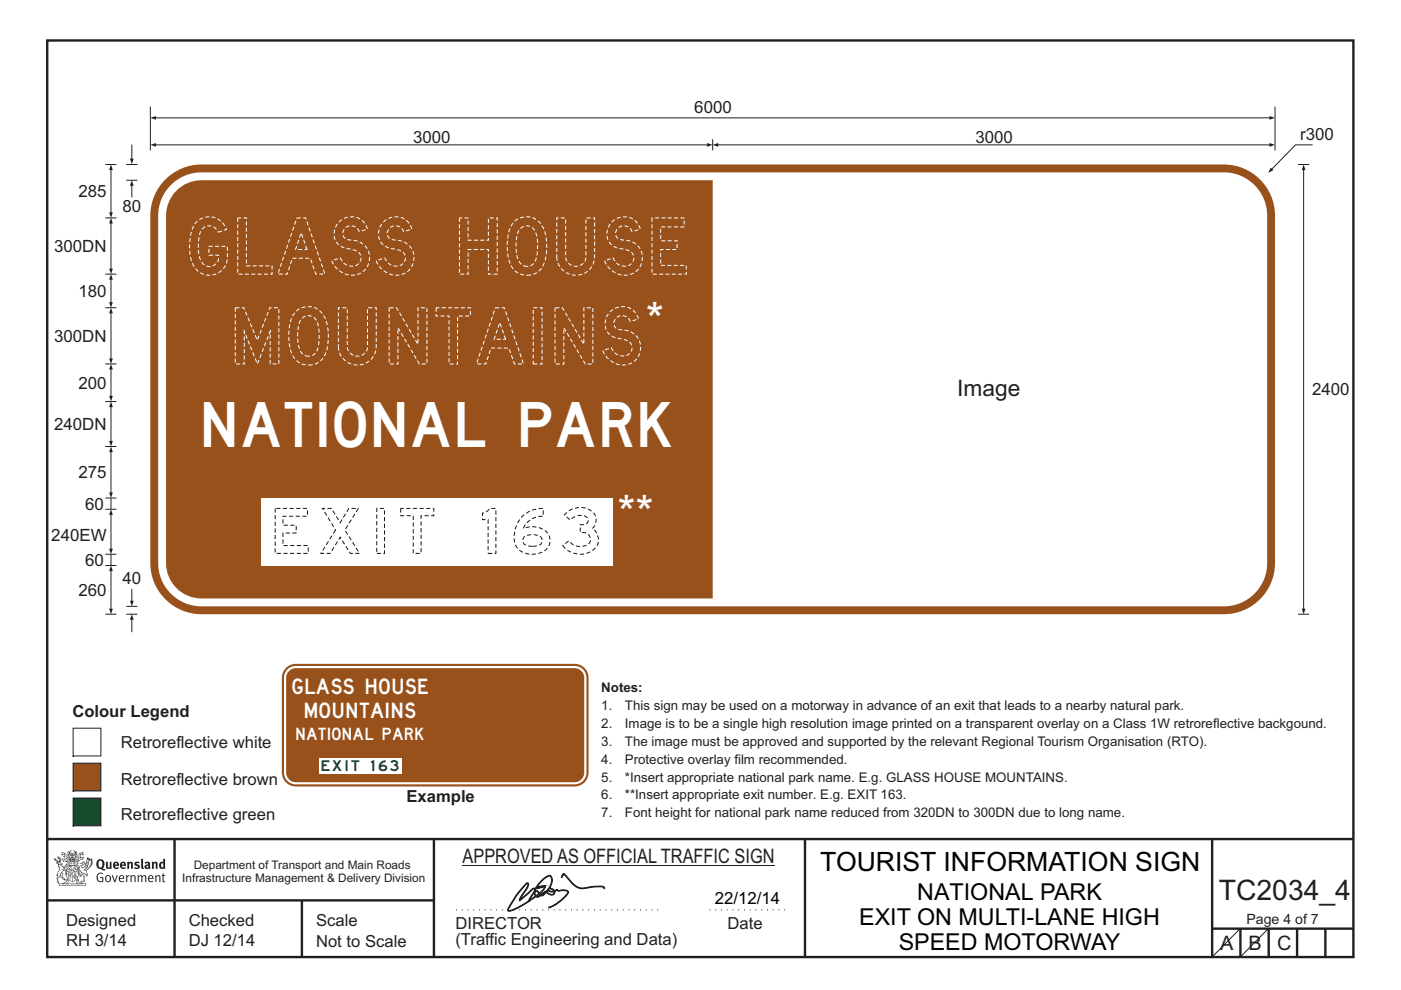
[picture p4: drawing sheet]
<svg xmlns="http://www.w3.org/2000/svg" width="297mm" height="210mm" viewBox="0 0 297 210" stroke-linecap="round" stroke-linejoin="round" font-family="sans-serif">
<g fill="none" stroke="#231f20" stroke-width=".51">
<path d="M10 8.6h276.9v194.4h-276.9zM10 178h277M37 178v25M92 178v25M170.7 177.9v25M257 178v25M10 191h82M64 191v12M257 197h30M263 197v6M269 197v6M275 197v6"/>
<path d="M281 197v6"/>
</g>
<path d="M96.7 193h43.3M150.4 193h16.9" fill="none" stroke="#231f20" stroke-width=".21" stroke-dasharray=".2 1" stroke-linecap="butt"/>
<path d="M98.1 183.5h66.1" fill="none" stroke="#231f20" stroke-width=".21"/>
<g fill="#231f20">
<path d="M21.1 182.6a.94 .94 0 0 0 .2 1.4 .84 .84 0 0 0 0-1.5zM20.7 182.5a.92 .92 0 0 1 1.2-.1 .92 .92 0 0 1 .2 1.2l-.3 .6 .6 .2-.1 .2-.6-.1a1.41 1.41 0 0 1-1.3-1.2z" fill-rule="evenodd"/>
<path d="M22.5 182.8l.4-.1v1.2l.1 .1 .3-.1v-1.1h.3l.1 1.4a1.26 1.26 0 0 1-1.2-.1z" fill-rule="evenodd"/>
<path d="M24.5 183.1l-.1 .3h.4l-.1-.3zM24.1 183a.66 .66 0 0 1 .9-.1 .66 .66 0 0 1 .2 .8h-.8v.2a.42 .42 0 0 0 .7 0l.1 .2a.79 .79 0 0 1-1.1 0 .79 .79 0 0 1 0-1.1z" fill-rule="evenodd"/>
<path d="M26 183.1l-.1 .3h.4l-.1-.3zM25.6 183a.66 .66 0 0 1 .9-.1 .66 .66 0 0 1 .2 .8h-.8v.2a.42 .42 0 0 0 .6 0l.2 .2a.79 .79 0 0 1-1.1 0 .79 .79 0 0 1 0-1.1z" fill-rule="evenodd"/>
<path d="M26.9 182.8l.4-.1v.2a.46 .46 0 0 1 .5-.1 .46 .46 0 0 1 .4 .4v1.1h-.4v-1l-.1-.2-.3 .1v1.1h-.4z" fill-rule="evenodd"/>
<path d="M28.6 183l.5-.3 .5 .2-.1 .2h-.5l-.1 .2a.56 .56 0 0 1 .7 .6 .56 .56 0 0 1-.8 .4l-.4-.1 .2-.3 .4 .1 .2-.1-.6-.4z" fill-rule="evenodd"/>
<path d="M29.9 182.2l.4-.1v1.8l.2 .4h-.3l-.2-.2z" fill-rule="evenodd"/>
<path d="M31.1 183.7v.3l.3-.1v-.3zM30.7 183a.67 .67 0 0 1 .6-.2 .67 .67 0 0 1 .5 .5l.1 .8-.2 .3-.2-.2a.5 .5 0 0 1-.7 0 .5 .5 0 0 1 0-.7l.6-.1v-.3l-.6 .1z" fill-rule="evenodd"/>
<path d="M32.2 182.8l.3-.1 .1 .2a.46 .46 0 0 1 .5-.1 .46 .46 0 0 1 .3 .4v1.1h-.4v-1l-.1-.2-.3 .1v1.1h-.4z" fill-rule="evenodd"/>
<path d="M34.3 183.1l-.1 .7 .2 .2 .2-.1v-.7zM34.6 182.1l.4 .1 .1 2.1-.4-.1a.71 .71 0 0 1-1-.6 .71 .71 0 0 1 .9-.7z" fill-rule="evenodd"/>
<path d="M20.8 185.3l.7-.2 .4 .2-.2 .1a.69 .69 0 0 0-.8 .1 .69 .69 0 0 0-.1 .9l.2 .4 .5 .1h.2v-.7h-.4l-.1-.2h.7v1a.96 .96 0 0 1-1.2-.1 .96 .96 0 0 1-.2-1.1z" fill-rule="evenodd"/>
<path d="M22.6 185.9a.57 .57 0 0 0-.1 .7 .57 .57 0 0 0 .6 .3 .7 .7 0 0 0-.2-1.1zM22.5 185.8a.69 .69 0 0 1 1.1 .6 .69 .69 0 0 1-1.1 .5 1.04 1.04 0 0 1 0-1.1z" fill-rule="evenodd"/>
<path d="M23.7 185.7l.2-.1 .4 1.3 .4-1.3h.3l-.6 1.5h-.2z" fill-rule="evenodd"/>
<path d="M25.6 185.8l-.2 .4h.7l-.2-.4zM25.4 185.8a.59 .59 0 0 1 .7-.1 .59 .59 0 0 1 .2 .7h-.9a.45 .45 0 0 0 .3 .5 .45 .45 0 0 0 .5-.1l.1 .1a.74 .74 0 0 1-1-.1 .74 .74 0 0 1 .1-1z" fill-rule="evenodd"/>
<path d="M26.7 185.7l.2-.1 .1 .2 .5-.2-.1 .3-.4 .2v1h-.2z" fill-rule="evenodd"/>
<path d="M27.6 185.7l.2-.1 .1 .2a.45 .45 0 0 1 .5-.2 .45 .45 0 0 1 .3 .4v1.1h-.2v-1.1l-.2-.2-.4 .2v1.1h-.2z" fill-rule="evenodd"/>
<path d="M29.1 185.7l.3-.1v.2l.4-.2 .4 .3 .3-.3a.37 .37 0 0 1 .5 .4v1.1h-.2v-1.1l-.2-.2-.4 .2v1.1h-.2v-1.1l-.2-.2-.4 .2v1.1h-.2z" fill-rule="evenodd"/>
<path d="M31.8 185.8l-.2 .4h.7l-.2-.4zM31.5 185.8a.59 .59 0 0 1 .8-.1 .59 .59 0 0 1 .2 .7h-.9a.45 .45 0 0 0 .3 .5 .45 .45 0 0 0 .5-.1l.1 .1a.74 .74 0 0 1-1-.1 .74 .74 0 0 1 0-1z" fill-rule="evenodd"/>
<path d="M32.9 185.7l.2-.1 .1 .2a.45 .45 0 0 1 .4-.2 .45 .45 0 0 1 .4 .4v1.1h-.2v-1.1l-.2-.2-.4 .2v1.1h-.3z" fill-rule="evenodd"/>
<path d="M34.5 185.3l.2-.1v.4h.4l-.1 .2h-.3v1v.1h.3l-.1 .2-.4-.1v-1.2h-.2v-.2h.2z" fill-rule="evenodd"/>
<path d="M13.2 180.9l.5 .1-.6 .3 .3-.3zM13.7 181.2l.3 .1 .1 1 .3-.5 .1 .5h-.2l-.1 .3-.7 .1v-.3l-.4-.1 .3-.1 .6 .2-.4-.7h.2zM13.2 180.7v.4l-.3 .2 .3 .1 .4-.2 .1 .4-.3 .2h.2l.2 .5-.4-.2-.4 .1 .5 .6 .2-.1 .8 .1-.6 .6 .2 .1 .6-.2-.1-.3 .3-.2h-.2l-.1 .4-.5 .2 .5-.7h-.5l.6-.2-.4 .1 .3-.3-.1-.6-.1-.1-.3 .5v-.2a.8 .8 0 0 0-.9-1.1z" fill-rule="evenodd"/>
<path d="M17 181.1l.5-.2-.3 .2 .4 .2zM16.8 181.2h.1l.1 .9 .3-.2 .4-.1-.3 .3v.2h-.4l-.3 .3-.1-.3-.3-.1 .1-.1-.1-.4 .4 .6 .1-.1zM16.3 181.5l-.1 .9 .4 .1h-.6l.6 .1-.2 .1h-.3l.4 .4h-.2v.3l-.5-.8 .5 1 .4-.6-.4-.2 .9-.5 .2 .1 .4-.5 .1-.2-.8 .2-.1-.7 .4 .2 .5-.2-.4-.2 .2-.2a.88 .88 0 0 0-1 1.2z" fill-rule="evenodd"/>
<path d="M15.5 182.9l.3 .2h-.2v.3v-.3h-.2l.2-.1z" fill-rule="evenodd"/>
<path d="M15.1 182.9l.2 .2h-.2v.3v-.3h-.2h.2z" fill-rule="evenodd"/>
<path d="M14.9 182.8h.9l.1 .7-.3 .1-.8-.1zM14.8 182.4l-.2 1.2h1.4l-.2-1.2-.1 .2h-.8z" fill-rule="evenodd"/>
<path d="M14.9 184.5v.2l.3-.1-.1-.2zM14.4 183.8l.2 .2-.3 .2v.5l.2 .1 .3-.1-.4-.4 .3 .1h.4l-.2-.4 .2-.2zM14.3 183.7h.9a.5 .5 0 0 0 .1 .8l-.3 .3a.47 .47 0 0 1-.7-.1 .47 .47 0 0 1 0-.6l.1-.1z" fill-rule="evenodd"/>
<path d="M15.6 184.2l.1-.1a.33 .33 0 0 1 .5-.2 .33 .33 0 0 1 .1 .5l-.3-.1 .2-.2h-.4l-.1 .1h.2l.1 .3h.3v.2h-.6l.1-.1-.3-.1zM15.5 184.2l-.1 .4h.2l-.1 .2h.9v-.2a.44 .44 0 0 0 0-.7 .44 .44 0 0 0-.7 .1z" fill-rule="evenodd"/>
<path d="M15.7 185.7l.4 .1zM15.9 185.2l.1 .4h-.2zM15.9 185.1l-.3 .7-.3 .2a.98 .98 0 0 1 1.1 .1z" fill-rule="evenodd"/>
<path d="M15.6 186l.3 .2v-.2h.2l-.2 .5v-.2l-.3 .1 .2-.2z" fill-rule="evenodd"/>
<path d="M15 185.3l.1 .1-.2 .3zM14.6 185.9h.4a.22 .22 0 0 1-.2 .3 .22 .22 0 0 1-.2-.3zM14.5 185.3l.2 .4zM14.6 185.8l.4 .1zM14.7 185.2l.2 .1-.1 .4zM14.4 185.2l.1 .5a.36 .36 0 0 0 0 .5 .36 .36 0 0 0 .5 0 .36 .36 0 0 0 .1-.5 .41 .41 0 0 0-.1-.5 .41 .41 0 0 0-.6 0z" fill-rule="evenodd"/>
<path d="M14.6 184.1l.2 .2z" fill-rule="evenodd"/>
<path d="M18.3 183.4l.1-.1v.4l-.5 .4z" fill-rule="evenodd"/>
<path d="M17.5 182.9l.2-.1 .3 .2-.7 .8-.1 .3 .3 .1a1.07 1.07 0 0 0 .7-.9l.4-.3v.2a1.36 1.36 0 0 1-1 1.3 1.32 1.32 0 0 0 1.2-1.6l.5-.7-.2 .5 .4-.2-.4 .4 .4-.2-.4 .4h.4l-.5 .2h.4l-.4 .2h.4l-.4 .1 .1 .1h-.2l.1 .2-.2 .1a.82 .82 0 0 1-1 .6l.3 .1 .5 .9-.3 .1-.2-.4-.4-.2 .1 1.8 .2 .1-.6 .2-.2-.2 .5-.1v-.2a2.24 2.24 0 0 0-.7-2.1v-.3a.69 .69 0 0 1 .6-.9l.1-.2zM16.6 184.5l.5 1.3 .1-.8 .2 .3-.3 .7-.4-.8h-.1l.1-.2zM18.5 182.2l.1 .3 .2-.2v.3l.2-.3v.2l-.8 .6zM16.8 183.2l.7-.1 .1 .2a.87 .87 0 0 0-.8 .6 .87 .87 0 0 0 .2 .9l.2 .4-.1 .5-.3-1.1-.2-.1-.1 .1 .1 .2-.2 .4 .3 .1 .2 .7h.3l.3-.6a1.62 1.62 0 0 1 .1 1.4h-.3l-.2 .3h.2l.1 .2 .2-.2h.5l-.2-.3-.1-1.5 .2 .1a.4 .4 0 0 0 .2 .3 .4 .4 0 0 0 .5 0l-.5-1 .8-.6 .1-.3h.3l-.1-.1 .3-.3h-.2l.2-.3-.1 .1 .1-.3-.1 .1 .1-.4h-.1l.1-.3v-.1l-.2 .2-.1-.4-.2 .4-.1-.4-.1 .2-.2-.3v.3l-.2-.4-.4 1.6a.58 .58 0 0 1-.8 .6l.7-.8v-.4h-.4z" fill-rule="evenodd"/>
<path d="M18.2 185.4l.3 .1z" fill-rule="evenodd"/>
<path d="M12.5 187.4h5.7l-.1 .4h-5.5zM13.5 187.4l.5-.3 .4-.4v.1l.1 .1-.3 .4zM14 186.6l.3-.1-.2 .3zM16.3 186.7l.4 .4 .5 .3h-.6l-.3-.3-.1-.2zM16.4 186.5l.2 .1-.1 .2zM12.4 187.4l.1 .5h5.7l.1-.5-.8-.1-.6-.2-.3-.2 .1-.5a.47 .47 0 0 0-.6 .4 .47 .47 0 0 0 .4 .6h-2.3a.47 .47 0 0 0 .4-.6 .47 .47 0 0 0-.6-.4l.1 .5-.3 .2-.6 .2z" fill-rule="evenodd"/>
<path d="M13.3 187.6v.1zM13.3 187.5l-.1 .3h.2z" fill-rule="evenodd"/>
<path d="M13.5 187.5l.1 .2 .1-.2v.2z" fill-rule="evenodd"/>
<path d="M13.9 187.5l.1 .2zM13.8 187.5v.3l.2-.1v-.1z" fill-rule="evenodd"/>
<path d="M14.2 187.6l.1 .1zM14.2 187.5l-.1 .3h.3z" fill-rule="evenodd"/>
<path d="M14.4 187.5h.2l.1 .3h-.3z" fill-rule="evenodd"/>
<path d="M15.1 187.6v.1zM15.1 187.5l-.1 .3h.2z" fill-rule="evenodd"/>
<path d="M15.3 187.5h.2l-.1 .3z" fill-rule="evenodd"/>
<path d="M15.8 187.5h.2l-.1 .3z" fill-rule="evenodd"/>
<path d="M16.1 187.5l.1 .3z" fill-rule="evenodd"/>
<path d="M16.3 187.5l.1 .2zM16.3 187.5v.3l.2-.1v-.1z" fill-rule="evenodd"/>
<path d="M16.6 187.5h.2v.3h-.2z" fill-rule="evenodd"/>
<path d="M16.9 187.5l.1 .3h-.1z" fill-rule="evenodd"/>
<path d="M17.1 187.5l.1 .3z" fill-rule="evenodd"/>
<path d="M17.3 187.5l.1 .3z" fill-rule="evenodd"/>
<path d="M14.9 182.1a.71 .71 0 0 1 .9 .1zM15.6 182.2l.2 .2zM15 182.2l.3 .1zM14.8 182.3l.1 .1zM15.2 181.9h.3zM15.2 181.3h.1v.2zM15.2 181h.2v.2zM15.3 181.6l.1 .2h-.2zM15.4 181.3l.1 .2zM15 181.3l.1 .1-.1 .1zM15.6 181.3h.1v.2zM14.4 180.6l-.3 .3 .5-.2v.4h-.3l-.1 .6 .2-.5 .3 .9v.4h1.2v-.4l.4-.9 .2 .3-.2-.5-.2 .1v-.4l.4 .2-.3-.4-.2 .3-.5-.6v.1a.41 .41 0 0 1 .3 .3 .41 .41 0 0 1-.1 .5l.1-.2a1 1 0 0 1 0 1.1l-.2-.1-.1-.3h.4l-.2-.2 .2-.3-.3 .1v-.4l-.3 .2-.2-.2 .1 .4-.4-.1 .1 .3-.1 .2h.4l-.1 .3-.3 .1a.93 .93 0 0 1 .1-1.1l.1 .3v-.4h-.2l.4-.6-.5 .5-.1-.2z" fill-rule="evenodd"/>
<path d="M12.4 183.4l.4 .1 .6 .5v.2a.83 .83 0 0 1 .6 1.2v-.2a.75 .75 0 0 0-1-.8l.4 .2-.6 .7-.1 .5a.95 .95 0 0 0-.3 1.3l-.1-.1a.77 .77 0 0 1 .1-1.1l-.1-.5-.1 .1 .2-.5a1.31 1.31 0 0 0 0-1.6zM13 185.2l.3 .1-.1 .8 .5 .4-.2-.1a.68 .68 0 0 1-.6-.8zM12.1 183a.68 .68 0 0 1 1 .3l-.5 .1-.1-.3zM11.4 182.1a1.19 1.19 0 0 0 1 .8h-.5l.4 .4 .1 .6a.9 .9 0 0 1-.2 1.2l-.3 .5h.3v.2a1.04 1.04 0 0 0-.1 1.2l.2 .3 .3-.1-.1-.1a.8 .8 0 0 1 .2-1.2l.1-.2a.89 .89 0 0 0 1.1 .9l-.6-.6 .1-.8-.3-.1 .4-.5 .4 .3 .1 .8a1.01 1.01 0 0 0-.3-1.4l.3-.6-.4 .4a.41 .41 0 0 1 .4-.5h-.1l-.5 .2-.5-.4h.3a.5 .5 0 0 0-.5-.5l.3-.4-.3 .2 .3-.4-.1-.3-.1 .4-.1-.6-.1 .3-.1-.5-.1 .3-.3-.2 .3 .3-.3-.1a.62 .62 0 0 1 .5 .9l-.1-.4v.4l-.3-.1v-.4l-.1 .3-.1-.3-.1 .2-.1-.5-.1 .3-.1-.4v.4z" fill-rule="evenodd"/>
<path d="M12.6 183.1l.1-.1 .2 .2z" fill-rule="evenodd"/>
<path d="M14 183.6h2.7v1l-.1-.9h-2.5v1.2h2.5v-.3v.6v-.2h-1.2v1.9a2.13 2.13 0 0 0 1.3-1.7 1.69 1.69 0 0 1-1.6 1.8l-.6-.4-.4-.6-.1-1.2v.6l.4 .8 .9 .7v-1.9h-1.2z" fill-rule="evenodd"/>
<circle cx="17.7" cy="182.9" r=".08"/>
</g>
<path d="M262.9 197l-5.9 6M268.9 197l-5.9 6" fill="none" stroke="#231f20" stroke-width=".21"/>
<path d="M15.5 154.5v5.8h5.9v-5.8z" fill-rule="evenodd" fill="#fff" stroke="#231f20" stroke-width=".21"/>
<path d="M15.5 161.9v5.9h5.9v-5.9z" fill-rule="evenodd" fill="#99511c" stroke="#231f20" stroke-width=".21"/>
<path d="M15.5 169.3v5.9h5.9v-5.9z" fill-rule="evenodd" fill="#0f4d2a" stroke="#231f20" stroke-width=".21"/>
<path d="M119.3 185.4l.3-.1 .9 .9a4.5 4.5 0 0 0 2.9 2.1l2-.3a3.9 3.9 0 0 1 2.7 .2l.1 .2-.1 .1-.2-.3h-2.4a3.9 3.9 0 0 1-4.7-1.3l-1.3-1.5-.3 .7h-.2zM111.5 187.3l.3-.1 .2 .2-.1 .7-1.6 2.7 2-1.7a1.43 1.43 0 0 1 1.2-.8 6.4 6.4 0 0 1 3-2.7 1.1 1.1 0 0 1 .5 1.7l-.5 1 .7 .2 .4 .4 .3-.2 .8 .1a2.31 2.31 0 0 1 1.7 .2l.1 .2a7.5 7.5 0 0 1-4.1 3.4l-.1-.2a7.7 7.7 0 0 0 4.1-3.2 1.44 1.44 0 0 0-1.5-.3l-.5 .1-.4-.2-.3 .2a.73 .73 0 0 1-.7 .9l-.6-.2-.6-.4a1.32 1.32 0 0 1-1.3 .7l-.4 .3a1.2 1.2 0 0 0-1.4 .5l-.5 .4a9.7 9.7 0 0 1-4.5 2l-.1-.1a18.5 18.5 0 0 1 3.9-5.8zM116.2 188.8l-.3 .4 1 .5 .5-.1 .1-.5a1.2 1.2 0 0 1-1.3-.3zM114.9 186.8l-1 1.3 1.6-.3 .1 .2a2.73 2.73 0 0 1-1.2 1.6l.1 .2 .6-.5a2.88 2.88 0 0 0 1.7-3.2 .48 .48 0 0 0-.4-.3 .48 .48 0 0 0-.5 .3zM116.4 188.6l-.1 .1a.91 .91 0 0 0 1.1 .3l-.6-.4zM113.8 188.2v.1l1.2-.3zM113.7 188.5l-.3 .6 .5-.2 .4 .6a2.34 2.34 0 0 0 1.2-1.5zM111.7 187.4a19.2 19.2 0 0 0-3.9 5.7 9.5 9.5 0 0 0 4.3-2l1.4-2.6-.5 .1-2.1 1.9-.8 .5a3.3 3.3 0 0 1 1-1.8l.7-1.1 .1-.7zM113.2 189.4l-.9 1.5 1.2-.8zM113.4 189.3l.3 .7a.47 .47 0 0 0 .4-.4 .47 .47 0 0 0-.2-.5zM113.8 190.1h.2l.4-.2-.1-.2zM114.8 189.9l.3-.1 .6-.6z" fill="#231f20" stroke="#231f20" stroke-width=".21"/>
<path d="M35.1 38.1a10.8 10.8 0 0 1 7.6-3.2h216.8a10.9 10.9 0 0 1 10.8 10.8v73.8a10.9 10.9 0 0 1-10.8 10.8h-216.8a10.9 10.9 0 0 1-10.8-10.8v-73.8a10.8 10.8 0 0 1 3.2-7.6z" fill-rule="evenodd" fill="#99511c"/>
<path d="M36.2 39.2a9.1 9.1 0 0 1 6.5-2.6h216.8a9.2 9.2 0 0 1 9.2 9.1v73.8a9.2 9.2 0 0 1-9.2 9.1h-216.8a9.2 9.2 0 0 1-9.2-9.1v-73.8a9.1 9.1 0 0 1 2.7-6.5zM37.1 40.8a7.5 7.5 0 0 0-1.9 4.9v73.8a7.5 7.5 0 0 0 7.5 7.4h216.8a7.5 7.5 0 0 0 7.5-7.4v-73.8a7.5 7.5 0 0 0-7.5-7.5h-216.8a7.5 7.5 0 0 0-5.6 2.6z" fill-rule="evenodd" fill="#fff"/>
<path d="M55.3 105.6h74.6v14.3h-74.6z" fill="#fff"/>
<path d="M32.9 30.7h117.2" fill="none" stroke="#231f20" stroke-width=".21"/>
<g fill="#231f20">
<path d="M31.9 30.7l1.2-.4v.8z"/>
<path d="M149.9 30.3l1.2 .4-1.2 .4z"/>
</g>
<path d="M32.9 25h236.4" fill="none" stroke="#231f20" stroke-width=".21"/>
<g fill="#231f20">
<path d="M31.9 25l1.2-.4v.8z"/>
<path d="M269.1 24.6l1.2 .4-1.2 .4z"/>
</g>
<path d="M151.1 29.5v2.4M152.1 30.7h117.2" fill="none" stroke="#231f20" stroke-width=".21"/>
<g fill="#231f20">
<path d="M269.1 30.3l1.2 .4-1.2 .4z"/>
<path d="M151.1 30.7l1.2-.4v.8z"/>
</g>
<path d="M31.9 22.6v9.3M278.3 30.7h-3.6l-5.1 5.2" fill="none" stroke="#231f20" stroke-width=".21"/>
<path d="M269.4 35.5l.6 .6-1.1 .6z" fill="#231f20"/>
<path d="M22.3 58.1h2.4M22.3 85.2h2.4M22.3 108h2.4M23.5 121v8.3" fill="none" stroke="#231f20" stroke-width=".21"/>
<g fill="#231f20">
<path d="M23.1 129.1h.8l-.4 1.2z"/>
<path d="M23.5 119.9l.4 1.2h-.8z"/>
</g>
<path d="M27.9 124.9v2.7" fill="none" stroke="#231f20" stroke-width=".21"/>
<path d="M27.6 127.4h.7l-.4 1.2z" fill="#231f20"/>
<path d="M22.3 94.7h2.4M22.3 119.9h2.4M23.5 109v7.5M26.8 128.6h2.3" fill="none" stroke="#231f20" stroke-width=".21"/>
<g fill="#231f20">
<path d="M23.5 108l.4 1.2h-.8z"/>
<path d="M23.1 116.4h.8l-.4 1.2z"/>
</g>
<path d="M23.5 86.2v7.5" fill="none" stroke="#231f20" stroke-width=".21"/>
<g fill="#231f20">
<path d="M23.5 85.2l.4 1.1h-.8z"/>
<path d="M23.1 93.5h.8l-.4 1.2z"/>
</g>
<path d="M23.5 59.2v5.1" fill="none" stroke="#231f20" stroke-width=".21"/>
<g fill="#231f20">
<path d="M23.5 58.1l.4 1.2h-.8z"/>
<path d="M23.1 64.1h.8l-.4 1.2z"/>
</g>
<path d="M275.2 34.9h2.4M276.4 35.9v93.4M275.2 130.3h2.4" fill="none" stroke="#231f20" stroke-width=".21"/>
<g fill="#231f20">
<path d="M276.4 34.9l.4 1.2h-.8z"/>
<path d="M276 129.1h.8l-.4 1.2z"/>
</g>
<path d="M27.9 131.3v2.8" fill="none" stroke="#231f20" stroke-width=".21"/>
<path d="M27.9 130.3l.4 1.2h-.7z" fill="#231f20"/>
<path d="M27.9 30.7v3.1" fill="none" stroke="#231f20" stroke-width=".21"/>
<path d="M27.6 33.6h.7l-.4 1.2z" fill="#231f20"/>
<path d="M27.9 39.2v2.7" fill="none" stroke="#231f20" stroke-width=".21"/>
<path d="M27.9 38.2l.4 1.2h-.7z" fill="#231f20"/>
<path d="M26.8 38.2h2.3M23.5 95.7v8.9M22.3 130.3h2.4M26.8 130.3h2.3" fill="none" stroke="#231f20" stroke-width=".21"/>
<g fill="#231f20">
<path d="M23.5 94.7l.4 1.2h-.8z"/>
<path d="M23.1 104.5h.8l-.4 1.1z"/>
</g>
<path d="M23.5 47.2v9.9" fill="none" stroke="#231f20" stroke-width=".21"/>
<g fill="#231f20">
<path d="M23.1 57h.8l-.4 1.1z"/>
<path d="M23.5 46.2l.4 1.2h-.8z"/>
</g>
<path d="M26.8 34.9h2.3M22.3 46.2h2.4M22.3 77.2h2.4M23.5 66.3v9.9" fill="none" stroke="#231f20" stroke-width=".21"/>
<g fill="#231f20">
<path d="M23.1 76h.8l-.4 1.2z"/>
<path d="M23.5 65.3l.4 1.2h-.8z"/>
</g>
<path d="M22.3 65.3h2.4M23.5 78.2v5.9" fill="none" stroke="#231f20" stroke-width=".21"/>
<g fill="#231f20">
<path d="M23.5 77.2l.4 1.2h-.8z"/>
<path d="M23.1 84h.8l-.4 1.1z"/>
</g>
<path d="M23.5 35.9v9.3M270.3 22.6v9.3M22.3 105.6h2.4M22.3 117.6h2.4M23.5 117.6v2.3M23.5 105.6v2.4" fill="none" stroke="#231f20" stroke-width=".21"/>
<g fill="#231f20">
<path d="M23.1 45h.8l-.4 1.2z"/>
<path d="M23.5 34.9l.4 1.2h-.8z"/>
</g>
<path d="M22.3 34.9h2.4" fill="none" stroke="#231f20" stroke-width=".21"/>
<path d="M151.1 38.1h108.2a8.8 8.8 0 0 1 8.7 8.7v72a8.8 8.8 0 0 1-8.7 8.7h-108.2z" fill-rule="evenodd" fill="#fff"/>
<path d="M60.9 141.5l1.1-.6 .7-.1h59.1a2.96 2.96 0 0 1 3 3v20.1a2.96 2.96 0 0 1-3 2.9h-59.1a2.96 2.96 0 0 1-2.9-2.9v-20.1a2.95 2.95 0 0 1 1.1-2.3z" fill-rule="evenodd" fill="#99511c"/>
<path d="M67.6 160.7h17.5v3.3h-17.5z" fill="#fff"/>
<path d="M61.1 141.8l1-.5h.6h59.1a2.5 2.5 0 0 1 2.5 2.5v20.1a2.5 2.5 0 0 1-2.5 2.5h-59.1a2.5 2.5 0 0 1-2.5-2.5v-20.1a2.49 2.49 0 0 1 .9-2zM61.3 142.3l-.6 .9v.6v20.1a2.05 2.05 0 0 0 2 2h59.1a2.05 2.05 0 0 0 2.1-2v-20.1a2.05 2.05 0 0 0-2.1-2.1h-59.1l-.5 .1z" fill-rule="evenodd" fill="#fff"/>
<g font-size="11.9" fill="#fff">
<text x="40.2" y="58.1">GLASS HOUSE</text>
<text x="49.9" y="77.2">MOUNTAINS</text>
</g>
<g font-size="9.9" fill="#fff">
<text x="136.9" y="71.3">*</text>
<text x="130.9" y="112.1">**</text>
</g>
<text font-size="9.5" fill="#fff" x="43.3" y="94.7">NATIONAL PARK</text>
<g font-size="9.5" fill="#001f1f">
<text x="58.3" y="117.4">EXIT</text>
<text x="102.3" y="117.4">163</text>
</g>
<text font-size="6" fill="#231f20" x="258.4" y="190.9">TC2034_4</text>
<text font-size="5.6" fill="#010202" x="173.9" y="184.8">TOURIST INFORMATION SIGN</text>
<g font-size="4.9" fill="#010202">
<text x="194.5" y="190.9">NATIONAL PARK</text>
<text x="182.2" y="196.1">EXIT ON MULTI-LANE HIGH</text>
<text x="190.5" y="201.4">SPEED MOTORWAY</text>
</g>
<text font-size="4.8" fill="#231f20" x="202.9" y="84">Image</text>
<g font-size="4.2" fill="#231f20">
<text x="98.1" y="183">APPROVED AS OFFICIAL TRAFFIC SIGN</text>
<text x="258.7" y="201.6">A</text>
<text x="264.7" y="201.6">B</text>
<text x="270.8" y="201.6">C</text>
</g>
<g font-size="3.6" fill="#231f20">
<text x="147.2" y="23.9">6000</text>
<text x="275.7" y="29.7">r300</text>
<text x="87.6" y="30.3">3000</text>
<text x="206.8" y="30.3">3000</text>
<text x="16.6" y="41.8">285</text>
<text x="26" y="45">80</text>
<text x="11.5" y="53.4">300DN</text>
<text x="16.6" y="63">180</text>
<text x="11.5" y="72.5">300DN</text>
<text x="16.6" y="82.4">200</text>
<text x="278.2" y="83.8">2400</text>
<text x="11.5" y="91.2">240DN</text>
<text x="16.6" y="101.4">275</text>
<text x="18" y="108.1">60</text>
<text x="10.9" y="114.6">240EW</text>
<text x="18" y="120">60</text>
<text x="26" y="123.8">40</text>
<text x="16.6" y="126.4">260</text>
</g>
<text font-size="3.6" fill="#010202" x="151.6" y="191.8">22/12/14</text>
<g font-size="3.5" fill="#231f20">
<text x="15.3" y="152.1">Colour Legend</text>
<text x="25.6" y="158.7">Retroreflective white</text>
<text x="25.6" y="166.4">Retroreflective brown</text>
<text x="25.6" y="173.8">Retroreflective green</text>
<text x="86.2" y="170">Example</text>
<text x="14" y="196.4">Designed</text>
<text x="40" y="196.4">Checked</text>
<text x="67" y="196.4">Scale</text>
<text x="96.6" y="197">DIRECTOR</text>
<text x="154.3" y="197">Date</text>
<text x="14" y="200.8">RH 3/14</text>
<text x="40" y="200.8">DJ 12/14</text>
<text x="67" y="200.8">Not to Scale</text>
<text x="96.6" y="200.4">(Traffic Engineering and Data)</text>
</g>
<g font-size="3.3" fill="#fff">
<text x="62" y="147.1">GLASS HOUSE</text>
<text x="64.7" y="152.3">MOUNTAINS</text>
</g>
<text font-size="3" fill="#231f20" x="264.3" y="196">Page 4 of 7</text>
<g font-size="2.8" fill="#231f20">
<text x="127.5" y="146.9">Notes:</text>
<text x="127.5" y="150.6">1.</text>
<text x="127.5" y="154.4">2.</text>
<text x="132.5" y="150.6">This sign may be used on a motorway in advance of an exit that leads to a nearby natural park.</text>
<text x="132.5" y="154.4">Image is to be a single high resolution image printed on a transparent overlay on a Class 1W retroreflective backgound.</text>
<text x="127.5" y="162">4.</text>
<text x="127.5" y="158.2">3.</text>
<text x="132.5" y="162">Protective overlay film recommended.</text>
<text x="132.5" y="158.2">The image must be approved and supported by the relevant Regional Tourism Organisation (RTO).</text>
<text x="127.5" y="165.8">5.</text>
<text x="132.5" y="165.8">*Insert appropriate national park name. E.g. GLASS HOUSE MOUNTAINS.</text>
<text x="127.5" y="169.6">6.</text>
<text x="127.5" y="173.3">7.</text>
<text x="132.5" y="169.6">**Insert appropriate exit number. E.g. EXIT 163.</text>
<text x="132.5" y="173.3">Font height for national park name reduced from 320DN to 300DN due to long name.</text>
</g>
<text font-size="2.6" fill="#fff" x="62.9" y="156.9">NATIONAL PARK</text>
<g font-size="2.5" fill="#231f20">
<text x="41.1" y="184.3">Department of Transport and Main Roads</text>
<text x="38.6" y="187.1">Infrastructure Management &amp; Delivery Division</text>
</g>
<g font-size="2.3" fill="#0f4d2a">
<text x="68.2" y="163.5">EXIT</text>
<text x="78.7" y="163.5">163</text>
</g>
</svg>
